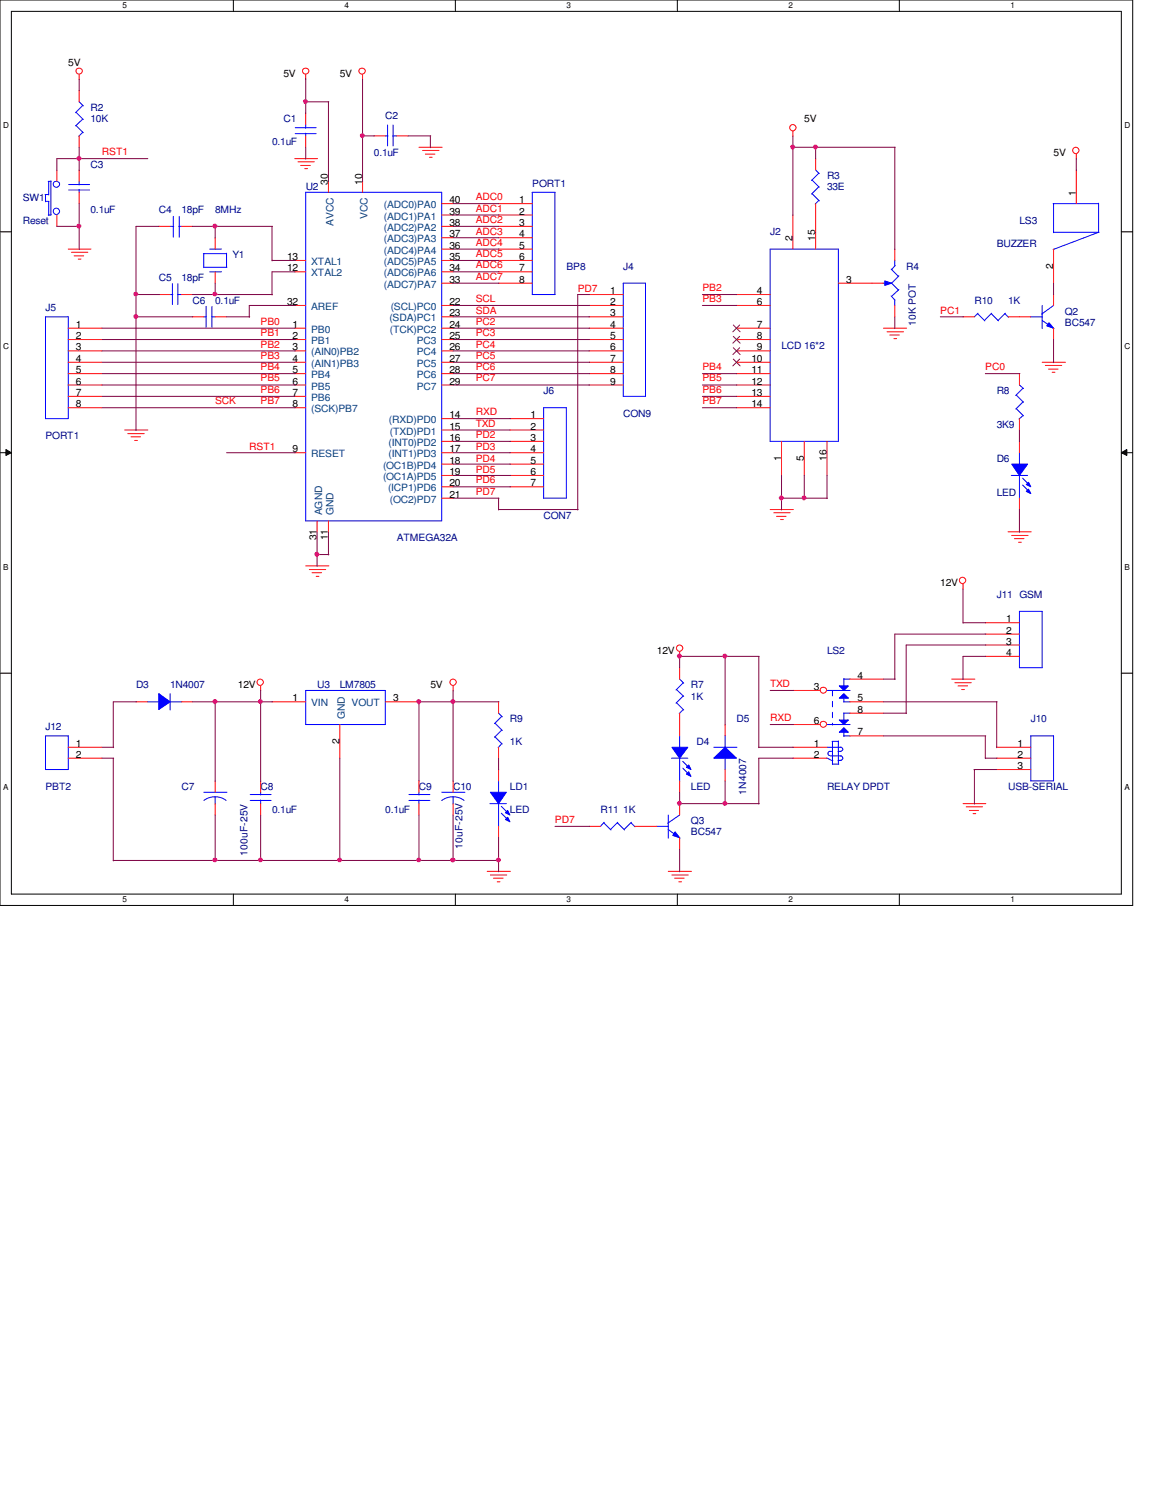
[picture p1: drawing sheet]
<svg xmlns="http://www.w3.org/2000/svg" width="216mm" height="279mm" viewBox="0 0 216 279" stroke-linecap="round" stroke-linejoin="round" font-family="sans-serif">
<path d="M0 0h210.8v168.7h-210.8zM2.1 2.1h206.6v164.4h-206.6z" fill="none" stroke="#000" stroke-width=".19"/>
<g fill="#fff">
<path d="M22.8 .3h.7v1.6h-.7z"/>
<path d="M22.8 166.8h.7v1.6h-.7z"/>
</g>
<path d="M43.4 0v2.1M43.4 166.5v2.2" fill="none" stroke="#000" stroke-width=".19"/>
<g fill="#fff">
<path d="M64.1 .3h.8v1.6h-.8z"/>
<path d="M64.1 166.8h.8v1.6h-.8z"/>
</g>
<path d="M84.8 0v2.1M84.8 166.5v2.2" fill="none" stroke="#000" stroke-width=".19"/>
<g fill="#fff">
<path d="M105.4 .3h.8v1.6h-.8z"/>
<path d="M105.4 166.8h.8v1.6h-.8z"/>
</g>
<path d="M126.1 0v2.1M126.1 166.5v2.2" fill="none" stroke="#000" stroke-width=".19"/>
<g fill="#fff">
<path d="M146.7 .3h.8v1.6h-.8z"/>
<path d="M146.7 166.8h.8v1.6h-.8z"/>
</g>
<path d="M167.4 0v2.1M167.4 166.5v2.2" fill="none" stroke="#000" stroke-width=".19"/>
<g fill="#fff">
<path d="M188 .3h.8v1.6h-.8z"/>
<path d="M188 166.8h.8v1.6h-.8z"/>
<path d="M.6 22.6h1v1.6h-1z"/>
<path d="M209.3 22.6h1v1.6h-1z"/>
<path d="M.6 63.7h1v1.6h-1z"/>
<path d="M209.3 63.7h1v1.6h-1z"/>
</g>
<path d="M0 43.2h2.1M208.7 43.2h2.1" fill="none" stroke="#000" stroke-width=".19"/>
<g fill="#fff">
<path d="M.6 104.8h.9v1.6h-.9z"/>
<path d="M209.3 104.8h.9v1.6h-.9z"/>
</g>
<path d="M0 84.3h2.1M1.1 83.7l1 .6-1 .5zM208.7 84.3l1-.6v1.1zM208.7 84.3h2.1" fill="none" stroke="#000" stroke-width=".19"/>
<path d="M1.1 83.7l1 .6-1 .5zM208.7 84.3l1-.6v1.1z" fill="#000"/>
<g fill="#fff">
<path d="M.6 145.9h.9v1.6h-.9z"/>
<path d="M209.3 145.9h.9v1.6h-.9z"/>
</g>
<path d="M0 125.4h2.1M208.7 125.4h2.1" fill="none" stroke="#000" stroke-width=".19"/>
<g fill="none" stroke="#f00" stroke-width=".19">
<path d="M14.7 13.9v.9M56.9 13.9v.9M67.5 13.9v.9M54.9 29.5h4.2M55.5 30.1h3M56 30.8h1.7M56.7 31.4h.5M61.1 33.8v2M67.5 33.8v2M78 27.4h4.3M78.7 28h3M79.2 28.7h1.7"/>
<path d="M79.9 29.3h.5M82.2 37.9h2.1M147.6 24.5v.9M200.3 28.7v.9M12.7 46.4h4.2M13.3 47h3M13.8 47.7h1.8M14.6 48.3h.5M54.9 48.5h2M54.9 50.6h2M54.9 56.9h2M82.2 46.4h2.1"/>
<path d="M82.2 48.5h2.1M82.2 50.6h2.1M82.2 56.9h2.1M82.2 59h2.1M82.2 40h2.1M82.2 42.2h2.1M82.2 44.3h2.1M82.2 52.7h2.1M54.9 61.1h2M54.9 67.5h2M54.9 63.2h2M54.9 65.4h2"/>
<path d="M54.9 69.6h2M54.9 71.7h2M54.9 73.8h2M54.9 75.9h2M82.2 61.1h2.1M82.2 67.5h2.1M82.2 78h2.1M82.2 63.2h2.1M82.2 65.4h2.1M82.2 69.6h2.1M82.2 71.7h2.1M164.4 61.1h4.3"/>
<path d="M165.1 61.8h3M165.6 62.4h1.8M166.4 63.1h.5M194 67.5h4.3M194.6 68.1h3M195.2 68.7h1.7M195.8 69.3h.5M23.2 80.1h4.3M23.8 80.8h3M24.4 81.4h1.8M25.1 82h.5M54.9 84.3h2"/>
<path d="M59 97v2.1M61.1 97v2.1M82.2 80.1h2.1M82.2 84.3h2.1M82.2 82.2h2.1M82.2 86.4h2.1M82.2 88.6h2.1M82.2 90.7h2.1M82.2 92.8h2.1M143.3 94.9h4.4M144 95.5h3.1M144.5 96.2h1.8"/>
<path d="M145.3 96.8h.5M187.6 99.1h4.3M188.3 99.7h3M56.9 105.4h4.3M57.6 106.1h3M58.1 106.7h1.8M58.8 107.4h.6M179.2 108.8v.9M188.8 100.3h1.8M189.6 101h.5M48.5 127.8v.9M84.3 127.8v.9"/>
<path d="M126.5 121.4v.9M177.1 126.5h4.3M177.7 127.2h3.1M178.3 127.8h1.8M179 128.4h.5M40 145.5v2.1M40 149.7v2.1M179.2 149.7h4.3M179.8 150.3h3.1M180.4 151h1.7M181.1 151.6h.5M90.7 162.3h4.3"/>
<path d="M91.3 163h3M91.9 163.6h1.7M92.5 164.3h.5M124.4 162.3h4.3M125.1 163h3M125.6 163.6h1.7M126.3 164.3h.5"/>
<circle cx="14.7" cy="13.2" r=".58"/>
<circle cx="56.9" cy="13.2" r=".58"/>
<circle cx="67.4" cy="13.2" r=".58"/>
<circle cx="147.6" cy="23.8" r=".59"/>
<circle cx="200.2" cy="28" r=".59"/>
<circle cx="179.2" cy="108.1" r=".59"/>
<circle cx="48.4" cy="127.1" r=".59"/>
<circle cx="84.3" cy="127.1" r=".59"/>
<circle cx="126.5" cy="120.7" r=".59"/>
</g>
<path d="M56.9 35.8h25.3v61.2h-25.3zM126.5 137.1v2.2M37.9 149.1a3.5 3.5 0 0 1 4.2 0M37.9 147.6h4.3M40 148.4v1.4M125 141.2h3M126.5 141.2v4.3" fill="none" stroke="#00f" stroke-width=".19"/>
<path d="M125.1 139.2h2.9l-1.5 2z" fill-rule="evenodd" fill="#00f"/>
<path d="M125.1 139.2h2.9l-1.5 2z" fill="none" stroke="#00f" stroke-width=".19"/>
<path d="M128.2 143.8l.4 .8-.8-.4z" fill-rule="evenodd" fill="#00f"/>
<path d="M128.2 143.8l.4 .8-.8-.4z" fill="none" stroke="#00f" stroke-width=".19"/>
<path d="M128.2 142.5l.4 .8-.8-.4z" fill-rule="evenodd" fill="#00f"/>
<g fill="none" stroke="#00f" stroke-width=".19">
<path d="M8.5 59h4.2v19h-4.2zM181.9 58.4l1.4 1.4M182 58.3l-.6 .7M184.5 58.4l1.3 1.4M184.6 58.3l-1.4 1.4M187 58.4l.7 .7M187.1 58.3l-1.3 1.4M91.2 149.7h3M92.8 145.5v2.2M92.8 149.7v4.3M127.1 141.8l1.3 1.4M127.1 143.1l1.3 1.3"/>
<path d="M128.2 142.5l.4 .8-.8-.4z"/>
</g>
<path d="M179.2 59h2.2M187.6 59h2.1M12.7 61.1h6.3M12.7 63.2h6.3M12.7 65.4h6.3M12.7 67.5h6.3M12.7 69.6h6.3M12.7 71.7h6.3M12.7 73.8h6.3M12.7 75.9h6.3M126.5 135v2.1M126.5 145.5v2.1" fill="none" stroke="#f00" stroke-width=".19"/>
<path d="M91.3 147.6h2.9l-1.4 2.1z" fill-rule="evenodd" fill="#00f"/>
<path d="M91.3 147.6h2.9l-1.4 2.1z" fill="none" stroke="#00f" stroke-width=".19"/>
<path d="M94.5 152.2l.4 .9-.8-.4z" fill-rule="evenodd" fill="#00f"/>
<path d="M94.5 152.2l.4 .9-.8-.4z" fill="none" stroke="#00f" stroke-width=".19"/>
<path d="M94.5 151l.4 .8-.8-.4z" fill-rule="evenodd" fill="#00f"/>
<g fill="none" stroke="#00f" stroke-width=".19">
<path d="M151.1 33.5l1.4 1.4M151.1 36.1l1.4 1.3M151.8 31.7l.7 .6M152.4 32.3l-1.4 1.3M152.4 34.8l-1.4 1.4M152.4 37.3l-.7 .7M189.1 73.6l1.4 1.3M189.1 76.1l1.4 1.4M189.7 71.7l.8 .7M190.4 72.3l-1.3 1.4M190.4 74.8l-1.3 1.4M190.4 77.4l-.7 .7"/>
<path d="M191.9 137.1h4.2v8.4h-4.2zM76.1 149.1h3.9M76.1 148h3.9M78 147.6v.5M78 149v.7M93.3 150.2l1.4 1.4M93.3 151.5l1.4 1.3M94.5 151l.4 .8-.8-.4z"/>
</g>
<path d="M151.8 29.5v2.2M151.8 37.9v2.1M189.7 69.6v2.1M189.7 78v2.1M185.5 139.2h6.4M78 145.5v2.1M78 149.7v2.1M92.8 143.3v2.2M92.8 153.9v2.1M185.5 141.2h6.4M185.5 143.3h6.4" fill="none" stroke="#f00" stroke-width=".19"/>
<path d="M132.8 141.2l2.2-2 2.1 2z" fill="#00f"/>
<g fill="none" stroke="#00f" stroke-width=".19">
<path d="M8.4 36.2h.7M8.5 36.2v1.4M8.5 37.5h.6M9 33.8h.5M9.1 33.8v2.5M9.1 37.5v2.6M9.5 33.7v6.3h-.5M99.1 35.8h4.2v19.1h-4.2zM189.7 113.9h4.3v10.5h-4.3zM27.4 130.7h2.2M31.7 129.2v3M31.7 130.7h2.2"/>
<path d="M132.8 139.2h4.4M135 137v2.2M46.6 149.1h3.9M46.6 148h3.9M48.5 147.6v.5M48.5 149v.7M132.8 141.2l2.2-2 2.1 2zM135 141.1v2.2"/>
<circle cx="10.5" cy="39.4" r=".59"/>
<circle cx="10.5" cy="34.3" r=".58"/>
</g>
<g fill="none" stroke="#f00" stroke-width=".19">
<path d="M10.6 31.7v2.1M92.8 37.9h6.3M10.6 40v2.2M92.8 40h6.3M92.8 42.2h6.3M92.8 44.3h6.3M92.8 46.4h6.3M92.8 48.5h6.3M92.8 50.6h6.3M92.8 52.7h6.3M183.4 116h6.3M183.4 118.1h6.3"/>
<path d="M135 135v2.1M183.4 120.1h6.3M183.4 122.3h6.3M48.5 145.5v2.1M48.5 149.7v2.1M135 143.3v2.2"/>
</g>
<path d="M29.5 129.2l2.2 1.5-2.2 1.5z" fill-rule="evenodd" fill="#00f"/>
<path d="M54.9 23.8h3.9M54.9 24.9h3.9M56.9 23.2v.7M56.9 24.8v.5M37.9 59h.5M38.4 57.1v3.9M39.4 59h.6M39.5 57.1v3.9M29.5 129.2l2.2 1.5-2.2 1.5zM82.2 149.1a3.5 3.5 0 0 1 4.2 0M82.2 147.6h4.3M84.3 148.4v1.4" fill="none" stroke="#00f" stroke-width=".19"/>
<path d="M56.9 21.1v2.1M56.9 25.3v2.1M35.8 59h2.1M40 59h2.2M25.3 130.7h2.1M33.8 130.7h2M84.3 145.5v2.1M84.3 149.7v2.1" fill="none" stroke="#f00" stroke-width=".19"/>
<path d="M157.1 129.2l.8 .8h-1.7z" fill="#00f"/>
<path d="M157.1 129.2l.8 .8h-1.7z" fill="none" stroke="#00f" stroke-width=".19"/>
<path d="M156.2 127.8h1.7l-.8 .8z" fill="#00f"/>
<g fill="none" stroke="#00f" stroke-width=".19">
<path d="M153.9 128.6h4.3M153.9 139.2h2.6M154.9 138.1h1.1M154.9 140h-.5a.38 .38 0 0 0-.3 .3 .38 .38 0 0 0 .3 .4M154.9 138.1v4.3M156 140h.5M156 138v4.3M156.2 127.8h1.7l-.8 .8zM156.4 139.2h.2l.3 .3-.3 .4-.2 .1M157.1 126.4v1.4M157.1 130v.8M157.1 126.5h1.1"/>
<path d="M157.1 130.7h1.1M153.8 141.2l.5 .2M154.3 141.4l.4 .2M154.5 140.8h2M154.8 141.6h.2M154.9 142.3h1.2M156 141.6h.5M156.4 140.8a.42 .42 0 0 1 .4 .4 .42 .42 0 0 1-.4 .4"/>
</g>
<path d="M156.2 134.1h1.7l-.8 .9z" fill="#00f"/>
<path d="M156.2 134.1h1.7l-.8 .9z" fill="none" stroke="#00f" stroke-width=".19"/>
<path d="M157.1 135.6l.8 .8h-1.7z" fill="#00f"/>
<g fill="none" stroke="#00f" stroke-width=".19">
<path d="M14.7 19l.8 .7M15.4 19.6l-1.3 1.4M14.1 20.9l1.4 1.4M14.1 23.4l1.4 1.3M15.4 22.2l-1.3 1.3M15.4 24.6l-.8 .8M71.7 25.3h.5M72.1 23.3v3.9M73.1 25.3h.7M73.2 23.3v3.9M196 37.9h8.5M196.1 37.9v5.4"/>
<path d="M204.5 37.8v5.5l-8.5 3.2M37.8 47.2h4.4M37.9 49.8h4.3M37.9 47.2v2.7M39 50.6h2.2M39 46.4h2.2M42.2 47.2v2.6M116 52.7h4.1v21.1h-4.1zM143.3 46.4h12.7v35.8h-12.7zM196.1 43.3h8.5M188.2 88.6h3.1M189.7 84.3v2.2"/>
<path d="M189.7 88.6v4.3M8.5 137.1h4.2v6.2h-4.2zM56.9 128.6h14.8v6.4h-14.8zM92.1 134.7l1.4 1.4M92.1 137.2l1.4 1.4M92.8 132.8l.7 .7M93.4 133.4l-1.4 1.4M93.4 136l-1.4 1.3M93.4 138.5l-.7 .8M153.9 135h4.3M157.1 135.6l.8 .8h-1.7zM157.1 137.1h1.1"/>
<path d="M157.1 132.8v1.3M157.1 136.4v.8M157.1 132.8h1.1M112.4 153.2l1.3 1.4M112.4 153.2l-.6 .7M114.9 153.2l1.3 1.4M115 153.2l-1.4 1.3M117.4 153.2l.8 .8M117.5 153.2l-1.3 1.3"/>
</g>
<path d="M154.9 128.6v6.4" fill="none" stroke="#00f" stroke-width=".19" stroke-dasharray="1 1 1 1 1 1 1 1"/>
<g fill="none" stroke="#f00" stroke-width=".19">
<path d="M14.7 16.8v2.2M14.7 25.3v2.1M69.6 25.3h2.1M73.8 25.3h2.1M200.3 31.7v6.2M40 44.3v2.1M40 50.6v2.1M109.6 54.9h6.4M109.6 56.9h6.4M109.6 59h6.4M137.1 54.9h6.2M137.1 56.9h6.2"/>
<path d="M147.6 40v6.4M151.8 40v6.4M156 52.7h6.3M196.1 46.4v6.3M109.6 61.1h6.4M109.6 63.2h6.4M109.6 65.4h6.4M109.6 67.5h6.4M109.6 69.6h6.4M109.6 71.7h6.4M137.1 61.1h6.2M137.1 63.2h6.2"/>
<path d="M137.1 65.4h6.2M137.1 67.5h6.2M137.1 69.6h6.2M137.1 71.7h6.2M137.1 73.8h6.2M137.1 75.9h6.2M145.5 82.2v6.4M149.7 82.2v6.4M153.9 82.2v6.4M12.7 139.2h6.3M50.6 130.7h6.3M63.2 135v6.2"/>
<path d="M71.7 130.7h6.3M92.8 130.7v2.1M92.8 139.2v2M147.6 128.6h5.1M147.6 135h5.1M147.6 139.2h6.3M158.2 126.5h6.2M158.2 130.7h6.2M158.2 132.8h6.2M158.2 137.1h6.2M12.7 141.2h6.3M109.6 153.9h2.2"/>
<path d="M118.1 153.9h2M147.6 141.2h6.3"/>
<circle cx="153.3" cy="128.6" r=".58"/>
<circle cx="153.3" cy="134.9" r=".58"/>
</g>
<path d="M136.5 60.5l1.3 1.3M136.5 62.7l1.3 1.2M136.5 64.8l1.3 1.2M136.5 66.9l1.3 1.3M137.7 60.5l-1.3 1.3M137.7 62.7l-1.3 1.2M137.7 64.8l-1.3 1.2M137.7 66.9l-1.3 1.3" fill="none" stroke="#804000" stroke-width=".19"/>
<path d="M188.3 86.4h3l-1.6 2.2z" fill-rule="evenodd" fill="#00f"/>
<path d="M188.3 86.4h3l-1.6 2.2z" fill="none" stroke="#00f" stroke-width=".19"/>
<path d="M191.4 91.1l.5 .8-.9-.4z" fill-rule="evenodd" fill="#00f"/>
<path d="M191.4 91.1l.5 .8-.9-.4z" fill="none" stroke="#00f" stroke-width=".19"/>
<path d="M191.4 89.8l.5 .9-.9-.4z" fill-rule="evenodd" fill="#00f"/>
<path d="M31.7 42.2h.6M32.3 40.3v3.9M33.3 42.2h.5M33.4 40.3v3.9M191.8 59h2.2M194 59.7l2.2 1.5M194 56.9v4.3M196.1 56.9l-2.2 1.6M190.3 89.1l1.4 1.3M190.3 90.3l1.4 1.4M191.4 89.8l.5 .9-.9-.4z" fill="none" stroke="#00f" stroke-width=".19"/>
<path d="M29.5 42.2h2.2M33.8 42.2h2M189.7 82.2v2.1M189.7 92.8v2.1" fill="none" stroke="#f00" stroke-width=".19"/>
<path d="M195.2 60.1l.9 1-1.3-.4z" fill="#00f"/>
<path d="M101.2 75.9h4.2v16.9h-4.2zM195.2 60.1l.9 1-1.3-.4zM125.9 128.4l1.4 1.3M125.9 130.9l1.4 1.3M126.5 126.5l.8 .8M127.2 127.2l-1.4 1.3M127.2 129.6l-1.4 1.4M127.2 132.2l-.8 .7" fill="none" stroke="#00f" stroke-width=".19"/>
<path d="M189.7 59h2.2M196.1 54.9v2M94.9 78h6.3M196.1 61.1v2.1M94.9 80.1h6.3M94.9 82.2h6.3M94.9 84.3h6.3M94.9 86.4h6.3M94.9 88.6h6.3M94.9 90.7h6.3M126.5 124.4v2.1M126.5 132.8v2.2" fill="none" stroke="#f00" stroke-width=".19"/>
<path d="M164.7 52.3l1.2 .4-1.2 .5z" fill="#00f"/>
<g fill="none" stroke="#00f" stroke-width=".19">
<path d="M164.3 52.7h.5M164.7 52.3l1.2 .4-1.2 .5zM165.9 55.1l.6 .8M165.9 52.7l1.3 1.3M165.9 50.1l1.3 1.4M166.5 48.4v1.1M166.5 55.8v1.1M166.6 49.4l-.7 .8M167.3 53.9l-1.4 1.3M167.3 51.4l-1.4 1.3M122.2 153.9h2.2M124.4 154.5l2.2 1.6"/>
<path d="M124.4 151.8v4.3M126.5 151.8l-2.2 1.5"/>
</g>
<path d="M162.3 52.7h2.1M166.5 46.4v2.1M166.5 56.9v2.1" fill="none" stroke="#f00" stroke-width=".19"/>
<path d="M125.6 154.9l.9 1.1-1.3-.4z" fill="#00f"/>
<path d="M12.8 34.4h3.9M12.8 35.4h3.9M14.7 33.8v.7M14.7 35.3v.5M31.7 54.9h.5M32.1 52.8v3.9M33 54.9h.8M33.1 52.8v3.9M125.6 154.9l.9 1.1-1.3-.4z" fill="none" stroke="#00f" stroke-width=".19"/>
<path d="M14.7 31.7v2.1M14.7 35.8v2.1M29.5 54.9h2.2M33.8 54.9h2M120.1 153.9h2.2M126.5 149.7v2.1M126.5 156v2.2" fill="none" stroke="#f00" stroke-width=".19"/>
<g fill="none" stroke="#800040" stroke-width=".19">
<path d="M14.7 14.7v2.2M56.9 14.6v6.6M56.9 19h4.3M61.1 19v14.9M67.5 14.7v19.2M14.7 27.4v4.4M14.7 37.9v8.6M27.5 29.5h-16.9v2.3M56.9 27.4v2.2M67.5 25.3h2.2M75.9 25.3h4.3M80.1 25.3v2.2"/>
<path d="M84.3 37.9h8.6M147.6 25.3v14.8M147.6 27.4h19M151.8 27.4v2.2M166.5 27.4v19.1M200.3 29.5v2.3M10.6 42.2h4.2M25.3 54.9h4.3M25.3 59h10.6M29.6 42.2h-4.3v38M35.8 42.2h14.9M35.8 54.9h14.9"/>
<path d="M40 42.2v2.2M40 52.7v2.2M42.2 59h4.3M50.6 48.5h4.3M50.6 42.2v6.4M54.9 50.6h-4.3v4.3M54.9 56.9h-8.5v2.2M84.3 42.2h8.6M84.3 48.5h8.6M84.3 46.4h8.6M84.3 44.3h8.6M84.3 40h8.6"/>
<path d="M84.3 56.9h25.4M84.3 52.7h8.6M84.3 59h25.4M84.3 50.6h8.6M109.7 54.9h-2.2v40.1M130.7 54.9h6.5M130.7 56.9h6.5M166.5 59v2.2M175 59h4.3M196.1 52.7v2.2M19 71.7h35.9M19 63.2h35.9"/>
<path d="M19 65.4h35.9M19 73.8h35.9M19 61.1h35.9M19 67.5h35.9M19 75.9h35.9M19 69.6h35.9M84.3 71.7h25.4M84.3 63.2h25.4M84.3 65.4h25.4M84.3 61.1h25.4M84.3 67.5h25.4M84.3 69.6h25.4"/>
<path d="M84.3 78h10.7M130.7 71.7h6.5M130.7 73.8h6.5M130.7 75.9h6.5M130.7 69.6h6.5M183.4 69.6h6.4M196.1 63.2v4.4M42.2 84.3h12.7M59 99.1v6.4M61.1 99.1v4.3M84.3 88.6h10.7M84.3 90.7h10.7"/>
<path d="M84.3 82.2h10.7M84.3 80.1h10.7M84.3 84.3h10.7M84.3 92.8h8.6M84.3 86.4h10.7M92.8 92.8v2.2M92.8 94.9h14.8M145.5 92.8h8.5M145.5 88.6v6.4M149.7 88.6v4.3M153.9 88.6v4.3M189.7 80.1v2.2"/>
<path d="M189.7 94.9v4.2M59 103.3h2.2M179.2 116h4.3M179.2 109.6v6.5M183.5 118.1h-17v8.5M19 139.2h2.2M25.4 130.7h-4.3v8.6M35.8 130.7h14.9M40 130.7v14.8M48.5 128.6v16.9M84.3 128.6v16.9M92.9 130.7h-14.9v14.8"/>
<path d="M135 122.3v12.7M141.2 139.2h6.5M141.2 122.3v17M141.3 122.3h-14.8v2.2M143.3 135h4.4M143.3 128.6h4.4M164.4 130.7h21.2M164.4 126.5h2.2M164.4 137.1h19.1M164.4 132.8h4.3M183.4 137.1v4.2M183.5 122.3h-4.3v4.3"/>
<path d="M183.5 120.1h-14.8v12.8M185.5 130.7v8.6M19 141.2h2.2M21.1 141.2v19.2M40 151.8v8.6M48.5 151.8v8.6M63.2 141.2v19.2M78 151.8v8.6M84.3 151.8v8.6M92.8 141.2v2.2M92.8 156v6.4M103.3 153.9h6.4"/>
<path d="M126.5 147.6v2.2M126.5 158.2v4.2M126.5 149.7h14.8M135 145.5v4.3M147.7 141.2h-6.5v8.6M181.3 143.3h4.2M181.4 143.3v6.5M183.4 141.2h2.2M21.1 160.3h71.8"/>
</g>
<circle cx="14.7" cy="42.1" r=".38" fill="#f0f"/>
<circle cx="14.7" cy="42.1" r=".38" fill="none" stroke="#f0f" stroke-width=".19"/>
<circle cx="40" cy="42.1" r=".38" fill="#f0f"/>
<circle cx="40" cy="42.1" r=".38" fill="none" stroke="#f0f" stroke-width=".19"/>
<circle cx="40" cy="54.8" r=".37" fill="#f0f"/>
<circle cx="40" cy="54.8" r=".37" fill="none" stroke="#f0f" stroke-width=".19"/>
<circle cx="14.7" cy="29.5" r=".38" fill="#f0f"/>
<circle cx="14.7" cy="29.5" r=".38" fill="none" stroke="#f0f" stroke-width=".19"/>
<circle cx="40" cy="130.7" r=".38" fill="#f0f"/>
<circle cx="40" cy="130.7" r=".38" fill="none" stroke="#f0f" stroke-width=".19"/>
<circle cx="48.5" cy="130.7" r=".38" fill="#f0f"/>
<circle cx="48.5" cy="130.7" r=".38" fill="none" stroke="#f0f" stroke-width=".19"/>
<circle cx="56.9" cy="18.9" r=".38" fill="#f0f"/>
<circle cx="56.9" cy="18.9" r=".38" fill="none" stroke="#f0f" stroke-width=".19"/>
<circle cx="147.5" cy="27.4" r=".38" fill="#f0f"/>
<circle cx="147.5" cy="27.4" r=".38" fill="none" stroke="#f0f" stroke-width=".19"/>
<circle cx="25.3" cy="54.8" r=".37" fill="#f0f"/>
<circle cx="25.3" cy="54.8" r=".37" fill="none" stroke="#f0f" stroke-width=".19"/>
<circle cx="25.3" cy="59" r=".38" fill="#f0f"/>
<circle cx="25.3" cy="59" r=".38" fill="none" stroke="#f0f" stroke-width=".19"/>
<circle cx="84.3" cy="160.2" r=".37" fill="#f0f"/>
<circle cx="84.3" cy="160.2" r=".37" fill="none" stroke="#f0f" stroke-width=".19"/>
<circle cx="92.8" cy="160.2" r=".37" fill="#f0f"/>
<circle cx="92.8" cy="160.2" r=".37" fill="none" stroke="#f0f" stroke-width=".19"/>
<circle cx="77.9" cy="130.7" r=".38" fill="#f0f"/>
<circle cx="77.9" cy="130.7" r=".38" fill="none" stroke="#f0f" stroke-width=".19"/>
<circle cx="67.4" cy="25.3" r=".38" fill="#f0f"/>
<circle cx="67.4" cy="25.3" r=".38" fill="none" stroke="#f0f" stroke-width=".19"/>
<circle cx="84.3" cy="130.7" r=".38" fill="#f0f"/>
<circle cx="84.3" cy="130.7" r=".38" fill="none" stroke="#f0f" stroke-width=".19"/>
<circle cx="151.8" cy="27.4" r=".38" fill="#f0f"/>
<circle cx="151.8" cy="27.4" r=".38" fill="none" stroke="#f0f" stroke-width=".19"/>
<circle cx="48.5" cy="160.2" r=".37" fill="#f0f"/>
<circle cx="48.5" cy="160.2" r=".37" fill="none" stroke="#f0f" stroke-width=".19"/>
<circle cx="77.9" cy="160.2" r=".37" fill="#f0f"/>
<circle cx="77.9" cy="160.2" r=".37" fill="none" stroke="#f0f" stroke-width=".19"/>
<circle cx="59" cy="103.2" r=".38" fill="#f0f"/>
<circle cx="59" cy="103.2" r=".38" fill="none" stroke="#f0f" stroke-width=".19"/>
<circle cx="145.4" cy="92.7" r=".38" fill="#f0f"/>
<circle cx="145.4" cy="92.7" r=".38" fill="none" stroke="#f0f" stroke-width=".19"/>
<circle cx="149.6" cy="92.7" r=".38" fill="#f0f"/>
<circle cx="149.6" cy="92.7" r=".38" fill="none" stroke="#f0f" stroke-width=".19"/>
<circle cx="40" cy="160.2" r=".37" fill="#f0f"/>
<circle cx="40" cy="160.2" r=".37" fill="none" stroke="#f0f" stroke-width=".19"/>
<circle cx="63.2" cy="160.2" r=".37" fill="#f0f"/>
<circle cx="63.2" cy="160.2" r=".37" fill="none" stroke="#f0f" stroke-width=".19"/>
<circle cx="84.3" cy="160.2" r=".37" fill="#f0f"/>
<circle cx="84.3" cy="160.2" r=".37" fill="none" stroke="#f0f" stroke-width=".19"/>
<circle cx="126.5" cy="122.2" r=".38" fill="#f0f"/>
<circle cx="126.5" cy="122.2" r=".38" fill="none" stroke="#f0f" stroke-width=".19"/>
<circle cx="134.9" cy="122.2" r=".38" fill="#f0f"/>
<circle cx="134.9" cy="122.2" r=".38" fill="none" stroke="#f0f" stroke-width=".19"/>
<circle cx="134.9" cy="149.6" r=".38" fill="#f0f"/>
<circle cx="134.9" cy="149.6" r=".38" fill="none" stroke="#f0f" stroke-width=".19"/>
<circle cx="126.5" cy="149.6" r=".38" fill="#f0f"/>
<circle cx="126.5" cy="149.6" r=".38" fill="none" stroke="#f0f" stroke-width=".19"/>
<g font-size="1.9">
<text x="12.7" y="12.3">5V</text>
<text x="52.7" y="14.4">5V</text>
<text x="63.2" y="14.4">5V</text>
<text x="149.7" y="22.8">5V</text>
<text x="196.1" y="29.1">5V</text>
<text x="61" y="34.4" transform="rotate(-90 61 34.4)">30</text>
<text x="67.4" y="34.4" transform="rotate(-90 67.4 34.4)">10</text>
<text x="83.7" y="37.8">40</text>
<text x="83.7" y="40">39</text>
<text x="96.6" y="37.8">1</text>
<text x="96.6" y="40">2</text>
<text x="200.2" y="36.5" transform="rotate(-90 200.2 36.5)">1</text>
<text x="83.7" y="42.1">38</text>
<text x="83.7" y="44.2">37</text>
<text x="83.7" y="46.3">36</text>
<text x="96.6" y="42.1">3</text>
<text x="96.6" y="44.2">4</text>
<text x="96.6" y="46.3">5</text>
<text x="147.5" y="45" transform="rotate(-90 147.5 45)">2</text>
<text x="151.7" y="45" transform="rotate(-90 151.7 45)">15</text>
<text x="53.4" y="48.4">13</text>
<text x="53.4" y="50.5">12</text>
<text x="83.7" y="48.4">35</text>
<text x="83.7" y="50.5">34</text>
<text x="83.7" y="52.7">33</text>
<text x="96.6" y="48.4">6</text>
<text x="96.6" y="50.5">7</text>
<text x="96.6" y="52.7">8</text>
<text x="157.5" y="52.7">3</text>
<text x="196" y="50" transform="rotate(-90 196 50)">2</text>
<text x="53.4" y="56.8">32</text>
<text x="83.7" y="56.8">22</text>
<text x="83.7" y="58.9">23</text>
<text x="113.5" y="54.8">1</text>
<text x="113.5" y="56.8">2</text>
<text x="113.5" y="58.9">3</text>
<text x="140.9" y="54.8">4</text>
<text x="140.9" y="56.8">6</text>
<text x="14.1" y="61">1</text>
<text x="14.1" y="63.2">2</text>
<text x="14.1" y="65.3">3</text>
<text x="54.4" y="61">1</text>
<text x="54.4" y="63.2">2</text>
<text x="54.4" y="65.3">3</text>
<text x="83.7" y="61">24</text>
<text x="83.7" y="63.2">25</text>
<text x="83.7" y="65.3">26</text>
<text x="113.5" y="61">4</text>
<text x="113.5" y="63.2">5</text>
<text x="113.5" y="65.3">6</text>
<text x="140.9" y="61">7</text>
<text x="140.9" y="63.2">8</text>
<text x="140.9" y="65.3">9</text>
<text x="14.1" y="67.4">4</text>
<text x="14.1" y="69.5">5</text>
<text x="14.1" y="71.6">6</text>
<text x="54.4" y="67.4">4</text>
<text x="54.4" y="69.5">5</text>
<text x="54.4" y="71.6">6</text>
<text x="83.7" y="67.4">27</text>
<text x="83.7" y="69.5">28</text>
<text x="83.7" y="71.6">29</text>
<text x="113.5" y="67.4">7</text>
<text x="113.5" y="69.5">8</text>
<text x="113.5" y="71.6">9</text>
<text x="139.9" y="67.4">10</text>
<text x="139.9" y="69.5">11</text>
<text x="139.9" y="71.6">12</text>
<text x="14.1" y="73.7">7</text>
<text x="14.1" y="75.9">8</text>
<text x="54.4" y="73.7">7</text>
<text x="54.4" y="75.9">8</text>
<text x="83.7" y="77.9">14</text>
<text x="98.7" y="77.9">1</text>
<text x="139.9" y="73.7">13</text>
<text x="139.9" y="75.9">14</text>
<text x="83.7" y="80">15</text>
<text x="83.7" y="82.1">16</text>
<text x="98.7" y="80">2</text>
<text x="98.7" y="82.1">3</text>
<text x="54.4" y="84.2">9</text>
<text x="83.7" y="84.2">17</text>
<text x="83.7" y="86.4">18</text>
<text x="83.7" y="88.5">19</text>
<text x="98.7" y="84.2">4</text>
<text x="98.7" y="86.4">5</text>
<text x="98.7" y="88.5">6</text>
<text x="145.4" y="85.9" transform="rotate(-90 145.4 85.9)">1</text>
<text x="149.6" y="85.9" transform="rotate(-90 149.6 85.9)">5</text>
<text x="153.8" y="85.9" transform="rotate(-90 153.8 85.9)">16</text>
<text x="83.7" y="90.6">20</text>
<text x="83.7" y="92.7">21</text>
<text x="98.7" y="90.6">7</text>
<text x="58.9" y="100.7" transform="rotate(-90 58.9 100.7)">31</text>
<text x="61" y="100.7" transform="rotate(-90 61 100.7)">11</text>
<text x="175" y="109.2">12V</text>
<text x="187.3" y="115.9">1</text>
<text x="187.3" y="118">2</text>
<text x="122.3" y="121.8">12V</text>
<text x="187.3" y="120.1">3</text>
<text x="187.3" y="122.2">4</text>
<text x="44.3" y="128.2">12V</text>
<text x="54.4" y="130.6">1</text>
<text x="73.2" y="130.6">3</text>
<text x="80.1" y="128.2">5V</text>
<text x="151.5" y="128.5">3</text>
<text x="159.6" y="126.4">4</text>
<text x="159.6" y="130.6">5</text>
<text x="151.5" y="134.9">6</text>
<text x="159.6" y="132.8">8</text>
<text x="159.6" y="137">7</text>
<text x="14.1" y="139.1">1</text>
<text x="14.1" y="141.1">2</text>
<text x="63.2" y="138.6" transform="rotate(-90 63.2 138.6)">2</text>
<text x="151.5" y="139.1">1</text>
<text x="151.5" y="141.1">2</text>
<text x="189.4" y="139.1">1</text>
<text x="189.4" y="141.1">2</text>
<text x="189.4" y="143.3">3</text>
</g>
<g font-size="1.9" fill="#000080">
<text x="16.8" y="20.7">R2</text>
<text x="16.8" y="22.8">10K</text>
<text x="52.7" y="22.8">C1</text>
<text x="71.7" y="22.2">C2</text>
<text x="50.6" y="27">0.1uF</text>
<text x="69.6" y="29.1">0.1uF</text>
<text x="16.8" y="31.2">C3</text>
<text x="56.9" y="35.5">U2</text>
<text x="99.1" y="34.8">PORT1</text>
<text x="153.9" y="33.4">R3</text>
<text x="153.9" y="35.5">33E</text>
<text x="4.2" y="37.5">SW1</text>
<text x="4.2" y="41.7">Reset</text>
<text x="16.8" y="39.6">0.1uF</text>
<text x="29.5" y="39.6">C4</text>
<text x="33.8" y="39.6">18pF</text>
<text x="40" y="39.6">8MHz</text>
<text x="189.7" y="41.7">LS3</text>
<text x="143.3" y="43.9">J2</text>
<text x="185.5" y="46">BUZZER</text>
<text x="29.5" y="52.3">C5</text>
<text x="33.8" y="52.3">18pF</text>
<text x="43.3" y="48.1">Y1</text>
<text x="105.4" y="50.2">BP8</text>
<text x="116" y="50.2">J4</text>
<text x="168.7" y="50.2">R4</text>
<text x="8.5" y="58">J5</text>
<text x="35.8" y="56.6">C6</text>
<text x="40" y="56.6">0.1uF</text>
<text x="181.4" y="56.6">R10</text>
<text x="187.6" y="56.6">1K</text>
<text x="198.2" y="58.6">Q2</text>
<text x="145.5" y="64.9">LCD 16*2</text>
<text x="170.4" y="60.7" transform="rotate(-90 170.4 60.7)">10K POT</text>
<text x="198.2" y="60.7">BC547</text>
<text x="101.2" y="73.4">J6</text>
<text x="116" y="77.6">CON9</text>
<text x="185.5" y="73.4">R8</text>
<text x="8.5" y="81.8">PORT1</text>
<text x="185.5" y="79.7">3K9</text>
<text x="185.5" y="86">D6</text>
<text x="185.5" y="92.4">LED</text>
<text x="73.8" y="100.8">ATMEGA32A</text>
<text x="101.2" y="96.6">CON7</text>
<text x="185.5" y="111.3">J11 GSM</text>
<text x="153.9" y="121.8">LS2</text>
<text x="25.3" y="128.2">D3</text>
<text x="31.7" y="128.2">1N4007</text>
<text x="59" y="128.2">U3</text>
<text x="63.2" y="128.2">LM7805</text>
<text x="128.6" y="128.2">R7</text>
<text x="128.6" y="130.3">1K</text>
<text x="8.5" y="136">J12</text>
<text x="94.9" y="134.5">R9</text>
<text x="137.1" y="134.5">D5</text>
<text x="191.9" y="134.5">J10</text>
<text x="94.9" y="138.8">1K</text>
<text x="129.6" y="138.8">D4</text>
<text x="8.5" y="147.2">PBT2</text>
<text x="33.8" y="147.2">C7</text>
<text x="48.5" y="147.2">C8</text>
<text x="78" y="147.2">C9</text>
<text x="84.3" y="147.2">C10</text>
<text x="94.9" y="147.2">LD1</text>
<text x="128.6" y="147.2">LED</text>
<text x="138.9" y="148" transform="rotate(-90 138.9 148)">1N4007</text>
<text x="153.9" y="147.2">RELAY DPDT</text>
<text x="187.6" y="147.2">USB-SERIAL</text>
<text x="50.6" y="151.4">0.1uF</text>
<text x="71.7" y="151.4">0.1uF</text>
<text x="94.9" y="151.4">LED</text>
<text x="111.8" y="151.4">R11 1K</text>
<text x="128.6" y="153.5">Q3</text>
<text x="128.6" y="155.6">BC547</text>
<text x="46.1" y="159.4" transform="rotate(-90 46.1 159.4)">100uF-25V</text>
<text x="86.1" y="158.2" transform="rotate(-90 86.1 158.2)">10uF-25V</text>
</g>
<g font-size="1.9" fill="#f00">
<text x="19" y="28.9">RST1</text>
<text x="88.6" y="41.6">ADC2</text>
<text x="88.6" y="37.3">ADC0</text>
<text x="88.6" y="39.5">ADC1</text>
<text x="88.6" y="47.8">ADC5</text>
<text x="88.6" y="45.8">ADC4</text>
<text x="88.6" y="43.7">ADC3</text>
<text x="88.6" y="52.1">ADC7</text>
<text x="88.6" y="50">ADC6</text>
<text x="88.6" y="58.4">SDA</text>
<text x="88.6" y="56.3">SCL</text>
<text x="107.5" y="54.4">PD7</text>
<text x="130.7" y="56.3">PB3</text>
<text x="130.7" y="54.2">PB2</text>
<text x="175" y="58.4">PC1</text>
<text x="48.5" y="62.7">PB1</text>
<text x="48.5" y="64.8">PB2</text>
<text x="48.5" y="60.5">PB0</text>
<text x="88.6" y="64.8">PC4</text>
<text x="88.6" y="62.7">PC3</text>
<text x="88.6" y="60.5">PC2</text>
<text x="48.5" y="71">PB5</text>
<text x="48.5" y="68.9">PB4</text>
<text x="48.5" y="66.9">PB3</text>
<text x="88.6" y="66.9">PC5</text>
<text x="88.6" y="68.9">PC6</text>
<text x="88.6" y="71">PC7</text>
<text x="130.7" y="68.9">PB4</text>
<text x="130.7" y="71">PB5</text>
<text x="183.4" y="68.9">PC0</text>
<text x="40" y="75.3">SCK</text>
<text x="48.5" y="73.2">PB6</text>
<text x="48.5" y="75.3">PB7</text>
<text x="88.6" y="77.4">RXD</text>
<text x="130.7" y="73.2">PB6</text>
<text x="130.7" y="75.3">PB7</text>
<text x="46.4" y="83.7">RST1</text>
<text x="88.6" y="79.5">TXD</text>
<text x="88.6" y="83.7">PD3</text>
<text x="88.6" y="81.6">PD2</text>
<text x="88.6" y="86">PD4</text>
<text x="88.6" y="88.1">PD5</text>
<text x="88.6" y="92.1">PD7</text>
<text x="88.6" y="90">PD6</text>
<text x="143.3" y="128">TXD</text>
<text x="143.3" y="134.3">RXD</text>
<text x="103.3" y="153.2">PD7</text>
</g>
<g font-size="1.9" fill="#004080">
<text x="68.4" y="40.8" transform="rotate(-90 68.4 40.8)">VCC</text>
<text x="71.5" y="38.8">(ADC0)PA0</text>
<text x="71.5" y="40.9">(ADC1)PA1</text>
<text x="62.1" y="42.1" transform="rotate(-90 62.1 42.1)">AVCC</text>
<text x="71.5" y="43">(ADC2)PA2</text>
<text x="71.5" y="45.1">(ADC3)PA3</text>
<text x="71.5" y="47.2">(ADC4)PA4</text>
<text x="57.9" y="49.4">XTAL1</text>
<text x="57.9" y="51.5">XTAL2</text>
<text x="71.5" y="49.4">(ADC5)PA5</text>
<text x="71.5" y="51.5">(ADC6)PA6</text>
<text x="71.5" y="53.6">(ADC7)PA7</text>
<text x="57.9" y="57.7">AREF</text>
<text x="72.5" y="59.9">(SDA)PC1</text>
<text x="72.7" y="57.7">(SCL)PC0</text>
<text x="57.9" y="62">PB0</text>
<text x="57.9" y="64.1">PB1</text>
<text x="72.6" y="62">(TCK)PC2</text>
<text x="77.6" y="64.1">PC3</text>
<text x="57.9" y="66.2">(AIN0)PB2</text>
<text x="57.9" y="68.3">(AIN1)PB3</text>
<text x="57.9" y="70.4">PB4</text>
<text x="77.6" y="66.2">PC4</text>
<text x="77.6" y="68.3">PC5</text>
<text x="77.6" y="70.4">PC6</text>
<text x="57.9" y="72.6">PB5</text>
<text x="57.9" y="74.7">PB6</text>
<text x="57.9" y="76.8">(SCK)PB7</text>
<text x="77.6" y="72.6">PC7</text>
<text x="72.3" y="83.1">(INT0)PD2</text>
<text x="72.4" y="78.8">(RXD)PD0</text>
<text x="72.6" y="80.9">(TXD)PD1</text>
<text x="57.9" y="85.2">RESET</text>
<text x="71.3" y="87.3">(OC1B)PD4</text>
<text x="71.3" y="89.4">(OC1A)PD5</text>
<text x="72.3" y="85.2">(INT1)PD3</text>
<text x="72.2" y="91.5">(ICP1)PD6</text>
<text x="72.6" y="93.6">(OC2)PD7</text>
<text x="59.9" y="96" transform="rotate(-90 59.9 96)">AGND</text>
<text x="62.1" y="96" transform="rotate(-90 62.1 96)">GND</text>
<text x="57.9" y="131.6">VIN</text>
<text x="65.4" y="131.6">VOUT</text>
<text x="64.2" y="133.9" transform="rotate(-90 64.2 133.9)">GND</text>
</g>
<g font-size="1.5">
<text x="22.8" y="1.5">5</text>
<text x="64.1" y="1.5">4</text>
<text x="105.4" y="1.5">3</text>
<text x="146.7" y="1.5">2</text>
<text x="188" y="1.5">1</text>
<text x=".6" y="23.9">D</text>
<text x="209.3" y="23.9">D</text>
<text x=".6" y="64.9">C</text>
<text x="209.3" y="64.9">C</text>
<text x=".6" y="106.1">B</text>
<text x="209.3" y="106.1">B</text>
<text x=".6" y="147.2">A</text>
<text x="209.3" y="147.2">A</text>
<text x="22.8" y="168.1">5</text>
<text x="64.1" y="168.1">4</text>
<text x="105.4" y="168.1">3</text>
<text x="146.7" y="168.1">2</text>
<text x="188" y="168.1">1</text>
</g>
</svg>
